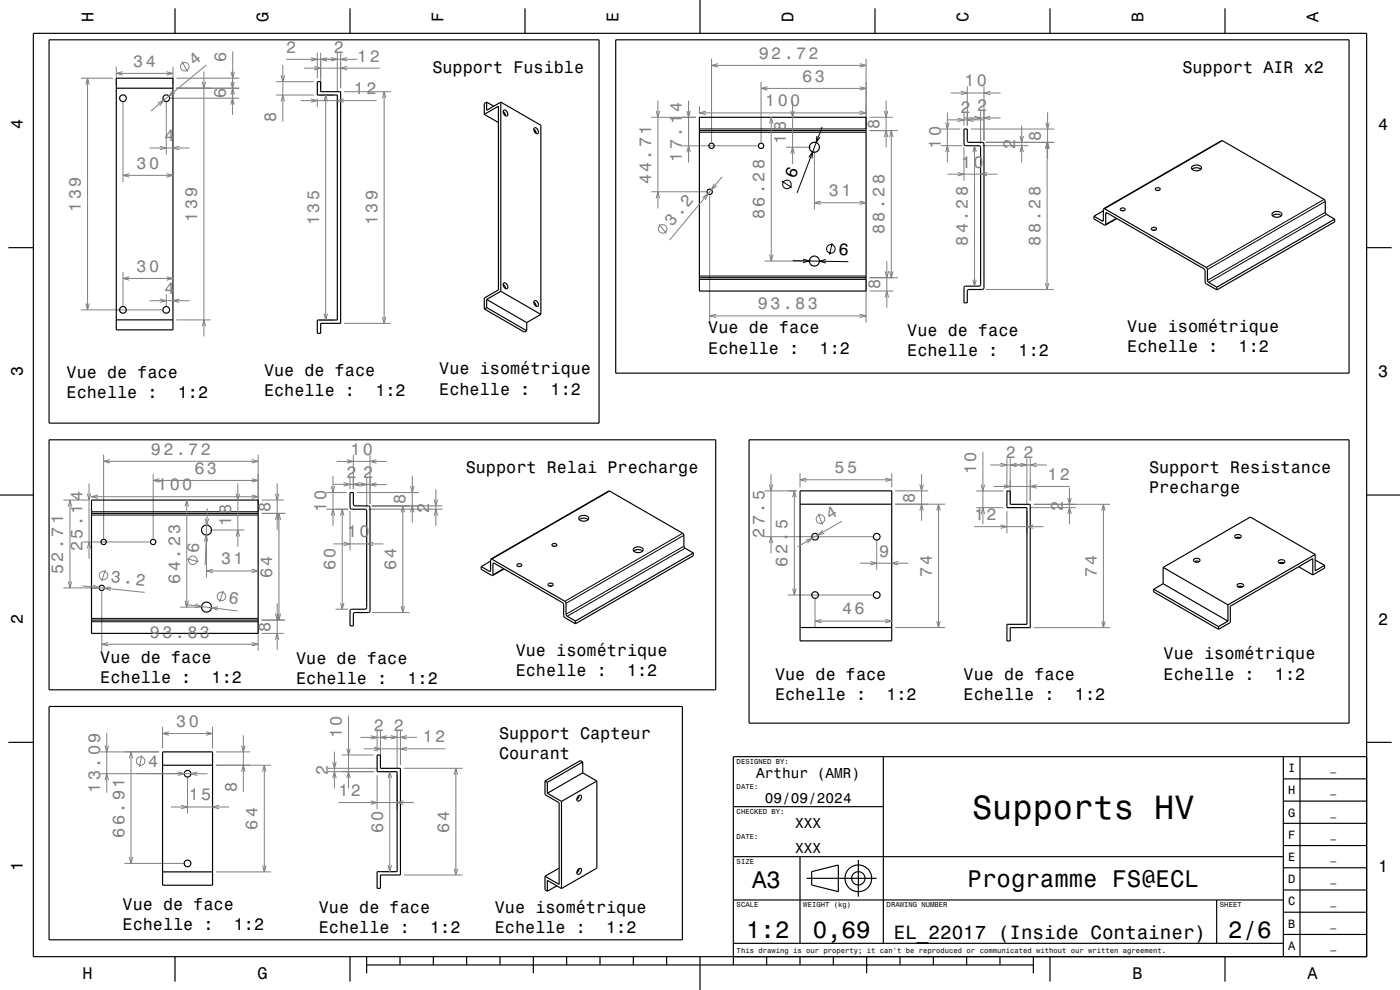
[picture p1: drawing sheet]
<svg xmlns="http://www.w3.org/2000/svg" width="420mm" height="297mm" viewBox="0 0 420 297" stroke-linecap="round" stroke-linejoin="round" font-family="sans-serif">
<g fill="none" stroke="#808080" stroke-width=".3">
<path d="M54.6 18.4l1.7 3.2M61.9 19.5l-16.6 13.8M69.8 15.4v16.1M84.9 19.5v17M93.3 17.3l1.9 .5-1.9 .5M94.3 19.9l1.9 .6-1.9 .5M95.2 15.8v7.7M96.2 15.8v10.7M98.1 17.3l-1.9 .5 1.9 .5M99.3 17.3l1.9 .5-1.9 .5M101.2 15.8v11.7M102.2 15.8v10.7"/>
<path d="M104.1 17.3l-1.9 .5 1.9 .5M104.1 19.9l-1.9 .6 1.9 .5M107.2 17.8h-21.4M213.5 17.6v25.1M213.5 19.6h46.3M215.4 19.1l-1.9 .5 1.9 .5M257.9 19.1l1.9 .5-1.9 .5M259.8 17.6v21M24.3 23.5h9.5M25.7 25.4l.6-1.9 .5 1.9M26.3 23.5v69.5M34.9 20v5.4"/>
<path d="M34.9 22h17M36.8 21.5l-1.9 .5 1.9 .5M36.9 30.5v24.1M47.3 30.9l1.8-.8-1.1 1.6M49.9 30.5v15.9M49.9 21.5l2 .5-2 .5M50.9 29.5h20.9M51.8 27.2l-1.1 1.6 1.8-.8M51.9 20v5.4M52.9 26.5h18.9M52.9 23.5h18.9M60.7 24.5l.5 2 .5-2"/>
<path d="M61.2 21.5v79.5M69.2 31.4l.6-1.9 .5 1.9M69.2 24.5l.6 2 .5-2M69.3 28.4l.5-1.9 .5 1.9M69.3 21.5l.5 2 .5-2M69.8 21.5v13M82.9 28.5h11.3M82.9 24.5h11.3M84.3 22.6l.6 1.9 .5-1.9M84.3 30.4l.6-1.9 .5 1.9M90.2 30.2h22.8M91.2 20.5h22.8"/>
<path d="M93.3 29.7l1.9 .5-1.9 .5M95.2 29.5v2.7M95.7 28.5h4.5M97.2 30.4l.5-1.9 .5 1.9M97.7 28.5v67.5M101.2 29.5v2.7M103.1 29.7l-1.9 .5 1.9 .5M103.2 27.5h14M114.7 29.4l.5-1.9 .6 1.9M115.2 27.5v69.5M195.4 35.2h13.4M196.9 33.2l.5 2 .5-2"/>
<path d="M197.4 30.2v32.3M206.1 33.2l.5 2 .5-2M206.6 30.2v18.6M209.8 31.9v2.2M209.8 33.9h50M211.8 33.4l-2 .5 2 .5M228.3 24.5v18.2M228.3 26.5h31.5M230.3 26l-2 .5 2 .5M230.9 37.1l.5-1.9 .5 1.9M231.4 35.2v43.1M237.3 33.2l.5 2 .5-2"/>
<path d="M237.8 30.2v19M257.9 26l1.9 .5-1.9 .5M257.9 33.4l1.9 .5-1.9 .5M260.9 39.2h8.5M260.9 35.2h6.9M265.3 33.2l.5 2 .5-2M265.8 30.2v14M267.4 39.2v44.1M282.2 38.7h5.9M283.7 36.8l.5 1.9 .5-1.9M284.2 36h11M284.2 33.7v15"/>
<path d="M285.2 27.9h15M287.3 35.4l1.9 .6-1.9 .5M288.3 27.4l1.9 .5-1.9 .5M289.2 34v3.7M289.2 35.4h11M290.2 25.9v11.8M291.2 38.7h25.1M292.1 35.4l-1.9 .6 1.9 .5M292.3 34.9l1.9 .5-1.9 .5M294.2 33.4v9.8M295.2 25.9v16.3M297.1 34.9l-1.9 .5 1.9 .5"/>
<path d="M297.1 27.4l-1.9 .5 1.9 .5M306.5 37.7v11M313.8 36.8l.5 1.9 .5-1.9M314.3 33.7v14M36.9 52.6h15M38.8 52.1l-1.9 .5 1.9 .5M44.9 44.4h12M47.9 43.9l2 .5-2 .5M49.9 52.1l2 .5-2 .5M53.8 43.9l-1.9 .5 1.9 .5M195.4 57.5h16.5M196.9 59.5l.5-2 .5 2"/>
<path d="M204.6 43.7h22.7M206.1 45.7l.5-2 .5 2M210.8 59.3l1.6-1.1-.8 1.8M212.9 58.6v38.2M214.3 55.1l-.9 1.8 1.6-1.1M216.6 53.1l-15.7 18.9M235.8 44.2h7.5M237.3 46.1l.5-1.9 .5 1.9M244.3 45.2v17.6M265.3 41.1l.5-1.9 .5 1.9M266.9 41.1l.5-1.9 .5 1.9M282.2 43.7h6.4"/>
<path d="M283.7 45.6l.5-1.9 .5 1.9M284.2 52.3h15M287.3 51.7l1.9 .6-1.9 .5M289.2 44.2v10.1M291.8 45.6l.6-1.9 .5 1.9M292.4 43.7v42.1M294.7 43.7h13.8M295.7 42.7h20.6M296.1 51.7l-1.9 .6 1.9 .5M306 40.8l.5 1.9 .5-1.9M306 45.6l.5-1.9 .5 1.9M313.6 44.6l.5-1.9 .5 1.9"/>
<path d="M313.8 44.6l.5-1.9 .5 1.9M314.1 42.7v44.1M197.7 67.3l2.2 2.8M229.4 78.3h13.9M230.9 76.4l.5 1.9 .5-1.9M244.3 60.8h15.5M246.3 60.3l-2 .5 2 .5M257.9 60.3l1.9 .5-1.9 .5M266.1 78.3v14M24.3 93h24.5M25.7 91l.6 2 .5-2M36.9 81.5v10.4"/>
<path d="M36.9 83.5h15M38.8 83l-1.9 .5 1.9 .6M44.9 90.2h12M47.9 89.7l2 .5-2 .5M49.9 88.2v3.7M49.9 83l2 .5-2 .6M52.9 96h10.3M53.8 89.7l-1.9 .5 1.9 .5M60.7 97.9l.5-1.9 .5 1.9M95.7 96h4.5M97.2 94.1l.5 1.9 .5-1.9M103.2 97h14"/>
<path d="M114.7 95.1l.5 1.9 .6-1.9M212.9 94.8h46.9M214.8 94.2l-1.9 .6 1.9 .5M257.9 94.2l1.9 .6-1.9 .5M259.8 83.9v12.9M260.9 83.3h8.5M260.9 87.3h7.2M265.5 89.2l.6-1.9 .5 1.9M265.5 81.4l.6 1.9 .5-1.9M266.9 81.4l.5 1.9 .5-1.9M291.8 83.9l.6 1.9 .5-1.9M295.7 86.8h20.4"/>
<path d="M313.6 84.9l.5 1.9 .5-1.9M31.1 136.4v25.1M31.1 138.4h46.3M33 137.9l-1.9 .5 1.9 .5M75.5 137.9l1.9 .5-1.9 .5M77.4 136.4v17.1M101 138.4h15M104.1 137.9l1.9 .5-1.9 .5M106 136.4v10.3M111 136.4v14.8M112.9 137.9l-1.9 .5 1.9 .5M294.9 135.5v21.8"/>
<path d="M297.1 139.5h17M300.1 139l2 .5-2 .5M302.1 137.5v8.8M303.1 137.5v12.8M305 139l-1.9 .5 1.9 .5M306.1 139l2 .5-2 .5M308.1 137.5v13.8M309.1 137.5v12.8M311 139l-1.9 .5 1.9 .5M19 150h7.4M20.5 152l.5-2 .5 2M21 150v26.4"/>
<path d="M26.2 148.1l.5 1.9 .5-1.9M26.7 145v22.6M27.4 149h50M29.4 148.5l-2 .5 2 .5M45.9 142.1v19.4M45.9 144.1h31.5M47.9 143.6l-2 .5 2 .5M55.5 152l.5-2 .6 2M56 150v32.1M61.6 155.6l.4 1.9 .6-1.9M62.2 152.5l-.7 17M63 159h10.4"/>
<path d="M70.8 148.1l.6 1.9 .5-1.9M71.4 145v19M75.5 143.6l1.9 .5-1.9 .5M75.5 148.5l1.9 .5-1.9 .5M78.5 154h7.2M78.5 150h6.6M82.6 148.1l.5 1.9 .6-1.9M82.6 156l.5-2 .6 2M83.1 145v14M83.2 156l.5-2 .5 2M83.7 154v32M97.9 152.8h6.6"/>
<path d="M97.9 147.8h6.1M99.4 145.8l.5 2 .5-2M99.4 154.7l.5-1.9 .5 1.9M99.9 142.8v15M100 145.3h11M102.2 154.7l.5-1.9 .5 1.9M102.7 152.8v30M103.1 144.8l1.9 .5-1.9 .5M105 143.3v3.4M105 153.3v11.9M105 145.4h11M107 147.8h18.7"/>
<path d="M107.9 144.8l-1.9 .5 1.9 .5M108.1 144.9l1.9 .5-1.9 .5M110 143.4v8.8M110.5 152.8h22.3M111.5 151.8h21.3M112.9 144.9l-1.9 .5 1.9 .5M120.3 153.7l.5-1.9 .6 1.9M120.8 151.8v32M123.2 145.8l.5 2 .5-2M123.2 153.7l.5-1.9 .5 1.9M123.7 142.8v14M130.2 149.8l.6 2 .5-2"/>
<path d="M130.2 154.7l.6-1.9 .5 1.9M130.8 146.8v11M229.3 147.3h9.7M230.8 145.3l.5 2 .5-2M231.3 142.3v23.7M237.8 149.2l.5-1.9 .5 1.9M238.3 147.3v31.2M240 141.9v4.3M240 143.9h27.5M242 143.4l-2 .5 2 .5M245.6 154.1l1.1 3.3M246.8 159.1l-1.4 1.4 1.9-.5"/>
<path d="M252.6 156.3l-13.3 7.7M265.6 143.4l1.9 .5-1.9 .5M267.5 141.9v4.3M268.6 151.3h15M268.6 147.3h9.9M276 153.2l.5-1.9 .5 1.9M276 145.3l.5 2 .5-2M276.5 142.3v14M281 153.2l.6-1.9 .5 1.9M281.6 151.3v37M292.2 158h20.9M292.9 152.3h8.1"/>
<path d="M292.9 147.3h8.1M294.4 154.2l.5-1.9 .5 1.9M294.4 145.4l.5 1.9 .5-1.9M298.1 145.9h22.9M300.1 157.5l2 .5-2 .5M301.1 145.4l2 .5-2 .6M302.1 153.3v6.7M308.1 153.3v6.7M309.1 152.3h13.8M310 157.5l-1.9 .5 1.9 .5M310.1 151.3h22.9M311 145.4l-1.9 .5 1.9 .6"/>
<path d="M320.3 149.4l.6 1.9 .5-1.9M320.3 154.2l.6-1.9 .5 1.9M320.9 146.3v11M330.5 153.2l.5-1.9 .5 1.9M331 151.3v37M19 176.4h10.5M20.5 174.4l.5 2 .5-2M24.7 162.6h20.2M24.8 175.8l18.6 1.9M26.2 164.5l.5-1.9 .5 1.9M27.9 175.6l1.8 .7-1.9 .3M30.5 177.4v17.9"/>
<path d="M31.6 171l-1.1 3.4M33.3 176.1l-2 .4 1.9 .7M56.1 167.7l3.5 .8M61.3 162.4l.6-1.9 .4 2M61.9 160.1v13.2M61.9 171.3h15.5M63.9 170.8l-2 .5 2 .5M67 177.2l-1.1 3.4M70.8 161l.6-2 .5 2M75.5 170.8l1.9 .5-1.9 .5M100 163.2h15M103.1 162.6l1.9 .6-1.9 .5"/>
<path d="M111.9 162.6l-1.9 .6 1.9 .5M229.3 161h32.7M230.8 162.9l.5-1.9 .5 1.9M236.3 178.5h25.7M237.8 176.6l.5 1.9 .5-1.9M241.7 162l2-.5-1.5 1.4M244.5 179.5v8.8M258 169h14.5M261.1 168.4l1.9 .6-1.9 .5M263 162.1v8.9M269.5 168.4l-2 .6 2 .5M30.5 193.3h46.9"/>
<path d="M32.5 192.8l-2 .5 2 .5M54 182.1h6.9M55.5 181.3l15.8 2M55.5 180.2l.5 1.9 .6-1.9M58.6 181.2l1.9 .7-2 .3M65.4 182l-2 .3 1.9 .8M75.5 192.8l1.9 .5-1.9 .5M77.4 186.6v8.7M78.5 186h7.2M78.5 190h6.6M82.6 184.1l.5 1.9 .6-1.9M82.6 191.9l.5-1.9 .6 1.9"/>
<path d="M83.1 181v14M83.2 184.1l.5 1.9 .5-1.9M100.7 182.8h3.8M102.2 180.8l.5 2 .5-2M111.5 183.8h11.3M120.3 181.8l.5 2 .6-2M244.5 186.3h23M246.5 185.8l-2 .5 2 .6M265.6 185.8l1.9 .5-1.9 .6M268.6 188.3h15M281 186.3l.6 2 .5-2M310.1 188.3h22.9"/>
<path d="M330.5 186.4l.5 1.9 .5-1.9M32 219.9v17.9M48.8 218.1v6.4M50.7 219.5l-1.9 .6 1.9 .5M61.8 219.5l2 .6-2 .5M63.8 218.1v6.4M104.6 214.7v21.8M113.1 219.2v6.3M114.1 219.2v10.3M119.1 219.2v11.3M120.1 219.2v10.3M30 232.1h25.2"/>
<path d="M30 225.6h17.7M31.5 223.6l.5 2 .5-2M31.5 234l.5-1.9 .5 1.9M38.8 227.5l.5-1.9 .5 1.9M39.3 225.6v33.4M40.9 232.1h21.4M42.5 226.6l-.7 3.5M48.8 220.1h15M53.3 231.6l2 .5-2 .5M56.3 233.2v10.9M59.2 231.6l-1.9 .5 1.9 .5M64.8 225.6h10.2"/>
<path d="M64.8 229.6h16.5M72.5 223.6l.5 2 .5-2M72.5 231.5l.5-1.9 .5 1.9M73 220.6v17M78.8 231.5l.5-1.9 .5 1.9M79.3 229.6v32M98.3 231.5h13.8M98.3 230.5h14.8M99.8 228.6l.5 1.9 .5-1.9M99.8 233.4l.5-1.9 .5 1.9M100.3 225.5v11M102.6 226.5h9.5"/>
<path d="M104 233.4l.6-1.9 .5 1.9M104 224.6l.6 1.9 .5-1.9M108.1 221.2h11M109.1 224.7h24.5M111.2 220.7l1.9 .5-1.9 .5M112.2 224.1l1.9 .6-1.9 .5M113.1 232.5v10.3M114.1 221.2h11M114.9 231.5h3.2M116.1 220.7l-2 .5 2 .5M116.4 233.4l.5-1.9 .5 1.9M116.9 231.5v30"/>
<path d="M117.2 220.7l1.9 .5-1.9 .5M119.1 232.5v10.3M121.2 230.5h17.6M122.1 220.7l-2 .5 2 .5M122.1 224.1l-2 .6 2 .5M136.2 232.4l.6-1.9 .5 1.9M136.8 230.5v32M37.3 259h17.9M38.8 257.1l.5 1.9 .5-1.9M51.3 242.1h17.5M54.3 241.6l2 .5-2 .5M65.7 241.6l-1.9 .5 1.9 .5"/>
<path d="M78.8 259.6l.5 2 .5-2M101.6 240.8h22.5M111.2 240.2l1.9 .6-1.9 .5M116.4 259.6l.5 1.9 .5-1.9M121.1 240.2l-2 .6 2 .5M64.8 261.6h16.5M114.9 261.5h3.2M121.2 262.5h17.6M136.2 260.6l.6 1.9 .5-1.9"/>
<circle cx="55.4" cy="20" r="1.28"/>
<circle cx="198.8" cy="68.7" r="1.28"/>
<circle cx="246.1" cy="155.8" r="1.28"/>
<circle cx="31.1" cy="172.7" r="1.28"/>
<circle cx="57.8" cy="168.1" r="1.28"/>
<circle cx="66.4" cy="178.9" r="1.28"/>
<circle cx="42.2" cy="228.3" r="1.28"/>
</g>
<g fill="none" stroke="#000" stroke-width=".35">
<path d="M10 10h400v277h-400zM14.7 11.9h165v115h-165zM52.5 2.5v7.5M105 2.5v7.5M157.5 2.5v7.5M184.7 11.9h220v100h-220zM210 0v10M262.5 2.5v7.5M315 2.5v7.5M367.5 2.5v7.5M34.9 26.5h17M34.9 23.5h17v75.5h-17z"/>
<path d="M95.2 24.5h1v3h6v69.5h-6v3h-1v-4h6v-67.5h-6zM145.3 34.3l4.2-2.4v55.1l-4.2 2.4v3.3M145.3 34.3l4.2 2.5M146 30.6l2.1 1.3M146 30.6v2.5l4.2-2.5M146 30.6l-.7 .4v3.3M150.2 30.6l12.1 7v56.7M150.2 30.6v56.8M150.9 33.5l.6 .6 .2 .6M151 33.1a1.04 1.04 0 0 1 1.2 .5 1.04 1.04 0 0 1-.1 1.2 1.26 1.26 0 0 1-1.1-1.7zM160.1 38.8l.6 .6 .1 .6M160.2 38.4a1.04 1.04 0 0 1 1.1 .5 1.04 1.04 0 0 1 0 1.2 1.26 1.26 0 0 1-1.1-1.7z"/>
<path d="M160.6 39.3l-.3 .2M209.8 35.2h50v52.1h-50zM209.8 39.2h50M289.2 38.7h1v3.5l.2 .4 4.3 .1 .5 .5v43.2l-.5 .4-4.2 .1-.3 .4v3.5h-1l.1-4.7 .4-.3h4l.5-.4v-41.2l-.5-.5h-4l-.5-.3zM346.6 56.6a.73 .73 0 0 1 .8-.4 .73 .73 0 0 1 .6 .7 .75 .75 0 0 1-.8 .3 .75 .75 0 0 1-.6-.6zM347.1 57.1h.5M357.6 50.8l1.3-.5 1.4 .5M357.6 49.9a1.83 1.83 0 0 1 2.8 .5 1.72 1.72 0 0 1-3 0zM2.5 74.3h7.5M328.2 64.9v.8l3.4 1.8M331 63.2l-2.8 1.7M331.1 62.6l-.2 3.7-2.7-1.4"/>
<path d="M331.1 62.6l30.8 17.7 .3 .5 .1 3.5 .3 .4 2.5 1.5M331.1 62.6l35.5-20.4 30.6 17.6 .4 .6v3.5l.3 .4 2.5 1.4M331.6 67.5l.1-3.4 .2-.3 29.3 16.8 .3 .7 .2 3.6 3.4 2.1M335.1 65.6l-3.5 1.9M336.1 62.6a.73 .73 0 0 1 .8-.3 .73 .73 0 0 1 .6 .7 .75 .75 0 0 1-.8 .3 .75 .75 0 0 1-.6-.7zM336.6 63.2h.5M345.5 68.4a.84 .84 0 0 1 .8-.2 .84 .84 0 0 1 .6 .6 .9 .9 0 0 1-1.5-.2zM345.8 69.1h.8M381.8 64.7l1.2-.4 1.4 .4M381.8 63.9a1.83 1.83 0 0 1 2.8 .4 1.72 1.72 0 0 1-3 0zM400.4 65.7l-35.3 20.5M400.4 65.7v.9l-35.3 20.4"/>
<path d="M410 74.3h7.5M34.9 96h17M145.3 92.7l12 6.9 .7-.4M146 89.8v2.5M146 92.3l12 6.9M146 89.8l12 7M146 92.3l-.7 .4M150.2 87.4l12.1 6.9M150.2 87.4l-4.2 2.4M150.9 85.3l.6 .6 .2 .7M151 85a1.04 1.04 0 0 1 1.2 .4 1.04 1.04 0 0 1-.1 1.2 1.26 1.26 0 0 1-1.1-1.6zM158 96.8v2.4"/>
<path d="M160.1 90.6l.6 .6 .1 .7M160.2 90.3a1.04 1.04 0 0 1 1.1 .5 1.04 1.04 0 0 1 0 1.2 1.26 1.26 0 0 1-1.1-1.7zM162.3 94.3l-4.3 2.5M209.8 83.3h50M365.1 86.2v.8M14.7 131.9h200v75h-200zM224.7 131.9h180v85h-180zM0 148.5h10M27.4 150h50v40h-50zM27.4 154h50M105 147.8h1v3.5l.2 .4 4.4 .1 .4 .5v31l-.5 .5h-4.2l-.3 .4v3.6h-1l.1-4.8 .4-.2h4l.5-.5v-29l-.4-.5-4.4-.1-.2-.4zM173.8 155.9l1.2-.5 1.4 .5"/>
<path d="M173.8 155.1a1.83 1.83 0 0 1 2.8 .4 1.72 1.72 0 0 1-3 0zM240 151.3h27.5M240 147.3h27.5v45h-27.5zM302.1 147.3h1v4h6v37h-6v4h-1v-5h6v-35h-6zM410 148.5h10M144.4 170v.8l3.4 1.9M147.2 168.3l-2.8 1.7M147.3 167.7l-.2 3.7-2.7-1.4M147.3 167.7l22.2 12.7 .3 .6 .2 3.7 2.6 1.6M147.8 172.7l.1-3.5 .2-.3 20.7 11.9 .3 .6 .2 3.7 3.3 2M151.2 170.7l-3.4 2M155.1 169.4a.73 .73 0 0 1 .8-.3 .73 .73 0 0 1 .6 .6 .75 .75 0 0 1-.8 .3 .75 .75 0 0 1-.6-.6z"/>
<path d="M155.6 170h.5M164.5 175.2a.84 .84 0 0 1 .8-.3 .84 .84 0 0 1 .6 .7 .9 .9 0 0 1-1.5-.3zM164.8 175.8h.7M165.6 163.3a.73 .73 0 0 1 .8-.3 .73 .73 0 0 1 .6 .7 .75 .75 0 0 1-.8 .3 .75 .75 0 0 1-.6-.7zM166.1 163.9h.5M190.1 165.3l1.3-.4 1.4 .4M190.2 164.5a1.73 1.73 0 0 1 2.7 .6 1.77 1.77 0 0 1-2.9-.2zM208 165.9l-2.7-1.6-.1-3.7-.4-.6-22.1-12.7-35.4 20.4M208 165.9l-35.4 20.4M208 165.9v.8l-35.4 20.4M346.1 176.8l19.5 11.2M346.1 176.8v.8l19.5 11.2"/>
<path d="M348.9 170.2l19.5 11.3M348.9 175.1l-2.8 1.7M348.9 175.1l19.5 11.2M348.9 170.2v4.9M358.1 167.9a1.16 1.16 0 0 1 1.9 .2 1.11 1.11 0 0 1-1 .6 1.11 1.11 0 0 1-1-.7zM358.3 168.5l.8-.2 .6 .2M370.6 160.6l.3-.2a.85 .85 0 0 1 1-.1 .85 .85 0 0 1 .4 .9 1.15 1.15 0 0 1-1.9-.3zM370.7 161.3l.7-.1 .7 .1M371.3 175.3a.99 .99 0 0 1 1.1-.3 .99 .99 0 0 1 .6 .8 1 1 0 0 1-1 .5 1 1 0 0 1-.8-.9zM371.4 176l.7-.1 .7 .1M383.7 168.2l.3-.2a.85 .85 0 0 1 1-.1 .85 .85 0 0 1 .4 .8 1.16 1.16 0 0 1-1.9-.3zM383.8 168.9l.7-.2 .7 .2"/>
<path d="M389.6 170l4.2 2.5M393.8 172.5v-4.9l-24.7 14.3v4.9l-3.5 2M394.6 166.3l-19.5-11.2-26.2 15.1M394.6 166.3l-26.2 15.2M394.6 166.3v4.9l2.8-1.6M394.6 168l2.8 1.6M397.4 169.6v.8l-3.6 2.1M27.4 186h50M172.6 186.3v.8M240 188.3h27.5M365.6 188v.8M368.4 186.3l-2.8 1.7"/>
<path d="M368.4 181.5v4.8M14.7 211.9h190v70h-190zM2.5 222.7h7.5M48.8 229.6h15M48.8 225.6h15v40h-15zM113.1 226.5h1v4h6v32h-6v4h-1v-5h6v-30h-6zM163.5 234.3v4.1l4.2 2.4v24.5l-4.2-2.4M163.5 234.3l.7 .4M164.2 234.7v3.3M164.2 238l4.3 2.4M173.4 238.9a.59 .59 0 0 1 1-.3 .59 .59 0 0 1-.1 1 .76 .76 0 0 1-1.2 .5v-.6zM173.8 238.6l-.3 .8-.5 .5"/>
<path d="M174.8 228.6l-10.6 6.1M174.8 228.6v3.3M174.8 231.9l-10.6 6.1M174.8 228.6l-.7-.4-10.6 6.1M174.8 231.9l4.3 2.4M179.1 234.3l-10.6 6.1M179.1 234.3v26.1l-10.6 6.2M265 227v56M385 233.7h25M385 227v60M390 227v60M410 222.7h7.5"/>
<path d="M410 227h-190v62.5M168.5 240.4v26.2M220 257h165M220 242h45M240 257v26M257.5 258v11M385 253.7h25M385 247h25M385 240.3h25M48.8 261.6h15M163.5 262.9v4.1l.7 .4M167 265.7l-2.8 1.7"/>
<path d="M167.7 260.4l-4.2 2.5M168.5 266.6l-4.3-2.5v3.3M173.4 260.9a.59 .59 0 0 1 1-.3 .59 .59 0 0 1-.1 1 .76 .76 0 0 1-1.2 .5v-.6zM173.8 260.6l-.3 .7-.5 .5M220 270h165M242 263.5h21M243.5 261.5l8-2v8l-8-2zM365 270v13M385 273.7h25M385 267h25M385 260.3h25M52.5 287v7.5"/>
<path d="M105 287v7.5M110 287v5M110 289.5h200M120 287v2.5M130 287v2.5M140 287v2.5M150 287v2.5M160 287v5M170 287v2.5M180 287v2.5M190 287v2.5M200 287v2.5"/>
<path d="M210 287v10M220 283h165M230 287v2.5M240 287v2.5M250 287v2.5M260 287v5M270 287v2.5M280 287v2.5M290 287v2.5M300 287v2.5M310 287v5M315 287v7.5"/>
<path d="M367.5 287v7.5M385 280.3h25"/>
<circle cx="36.9" cy="29.5" r="1"/>
<circle cx="49.9" cy="29.5" r="1"/>
<circle cx="212.9" cy="57.5" r=".8"/>
<circle cx="213.5" cy="43.7" r=".8"/>
<circle cx="228.3" cy="43.7" r=".8"/>
<circle cx="244.3" cy="44.2" r="1.5"/>
<circle cx="244.3" cy="78.3" r="1.5"/>
<circle cx="36.9" cy="93" r="1"/>
<circle cx="49.9" cy="93" r="1"/>
<circle cx="61.9" cy="159" r="1.5"/>
<circle cx="30.5" cy="176.4" r=".8"/>
<circle cx="31.1" cy="162.6" r=".8"/>
<circle cx="45.9" cy="162.6" r=".8"/>
<circle cx="244.5" cy="178.5" r="1"/>
<circle cx="244.5" cy="161" r="1"/>
<circle cx="263" cy="178.5" r="1"/>
<circle cx="263" cy="161" r="1"/>
<circle cx="61.9" cy="182.1" r="1.5"/>
<circle cx="56.3" cy="232.1" r="1"/>
<circle cx="56.3" cy="259" r="1"/>
<circle cx="257.5" cy="263.5" r="2"/>
<circle cx="257.5" cy="263.5" r="4"/>
</g>
<g fill="none" stroke="#000" stroke-width=".3">
<path d="M209.8 39.7h50M209.8 38.7h50M246.6 38.1l-7.5 19.8M234.6 54.4l3 1.9M242.6 47.2l1.2-1.6-.2 2M245.1 40.8l-.2 2 1.1-1.6M366.7 42.2l-35.3 20.4M397.2 59.8l-35.3 20.4M237.8 78.2l16.7 .3M240.9 77.7l1.9 .6-1.9 .5M247.8 77.9l-2 .4 1.9 .6M249.6 72.9l-.7 3.5"/>
<path d="M331 66.1l-.3 .2M332.1 63.8l-.4 .3M334.9 65.5l-3.2 1.8M397.6 60.4l-35.4 20.4M397.6 63.7l-35.4 20.4M397.9 64.3l-35.3 20.4M209.8 82.8h50M209.8 83.8h50M27.4 154.5h50M27.4 153.5h50M182.9 147.3l-35.4 20.4M204.8 160l-35.3 20.4"/>
<path d="M147.2 171.2l-.4 .2M148.2 169l-.3 .2M151.1 170.6l-3.2 1.8M205.2 160.6l-35.4 20.4M205.2 163.9l-35.4 20.4M205.5 164.5l-35.3 20.4M27.4 185.5h50M27.4 186.5h50"/>
<circle cx="236.1" cy="55.3" r="1.28"/>
<circle cx="249.3" cy="74.7" r="1.28"/>
</g>
<text font-size="10.1" x="291.6" y="245.7">Supports HV</text>
<g font-size="7.2">
<text x="225.7" y="266.3">A3</text>
<text x="290.3" y="266.1">Programme FS@ECL</text>
<text x="223.8" y="281.3">1:2</text>
<text x="243.8" y="281.3">0,69</text>
<text x="368.5" y="281.3">2/6</text>
</g>
<text font-size="5.8" x="268.2" y="281.6">EL_22017 (Inside Container)</text>
<g font-size="5.1" fill="#808080">
<text x="58.3" y="19.9" transform="rotate(-40 58.3 19.9)">4</text>
<text x="201.6" y="68" transform="rotate(-50 201.6 68)">3.2</text>
<text x="249" y="156.1" transform="rotate(-30 249 156.1)">4</text>
</g>
<g font-size="5">
<text x="28.1" y="6.5" transform="rotate(-90 28.1 6.5)">H</text>
<text x="80.6" y="6.5" transform="rotate(-90 80.6 6.5)">G</text>
<text x="133.1" y="6.5" transform="rotate(-90 133.1 6.5)">F</text>
<text x="185.6" y="6.5" transform="rotate(-90 185.6 6.5)">E</text>
<text x="238.1" y="6.5" transform="rotate(-90 238.1 6.5)">D</text>
<text x="290.6" y="6.5" transform="rotate(-90 290.6 6.5)">C</text>
<text x="343.1" y="6.5" transform="rotate(-90 343.1 6.5)">B</text>
<text x="395.6" y="6.5" transform="rotate(-90 395.6 6.5)">A</text>
<text x="129.7" y="21.8">Support Fusible</text>
<text x="354.7" y="21.8">Support AIR x2</text>
<text x="6.8" y="38.7" transform="rotate(-90 6.8 38.7)">4</text>
<text x="413.5" y="39">4</text>
<text x="238.5" y="53.8" transform="rotate(-69 238.5 53.8)">6</text>
<text x="251.5" y="76.5" transform="rotate(1 251.5 76.5)">6</text>
<text x="212.5" y="100">Vue de face</text>
<text x="272.2" y="100.7">Vue de face</text>
<text x="338.2" y="99.6">Vue isométrique</text>
<text x="212.5" y="106.1">Echelle :</text>
<text x="245.9" y="106.1">1:2</text>
<text x="272.2" y="106.8">Echelle :</text>
<text x="305.6" y="106.8">1:2</text>
<text x="338.2" y="105.6">Echelle :</text>
<text x="371.6" y="105.6">1:2</text>
<text x="6.8" y="112.9" transform="rotate(-90 6.8 112.9)">3</text>
<text x="20" y="113.3">Vue de face</text>
<text x="79.2" y="112.8">Vue de face</text>
<text x="131.8" y="112.3">Vue isométrique</text>
<text x="413.5" y="113.2">3</text>
<text x="20" y="119.4">Echelle :</text>
<text x="53.4" y="119.4">1:2</text>
<text x="79.2" y="118.9">Echelle :</text>
<text x="112.6" y="118.9">1:2</text>
<text x="131.8" y="118.4">Echelle :</text>
<text x="165.2" y="118.4">1:2</text>
<text x="139.7" y="141.8">Support Relai Precharge</text>
<text x="344.7" y="141.8">Support Resistance</text>
<text x="344.7" y="147.8">Precharge</text>
<text x="6.8" y="187.1" transform="rotate(-90 6.8 187.1)">2</text>
<text x="413.5" y="187.4">2</text>
<text x="154.7" y="196.8">Vue isométrique</text>
<text x="349.1" y="197.8">Vue isométrique</text>
<text x="30.1" y="198.8">Vue de face</text>
<text x="88.8" y="199.1">Vue de face</text>
<text x="154.7" y="202.8">Echelle :</text>
<text x="188.1" y="202.8">1:2</text>
<text x="232.5" y="203.9">Vue de face</text>
<text x="289.1" y="203.9">Vue de face</text>
<text x="349.1" y="203.9">Echelle :</text>
<text x="382.5" y="203.9">1:2</text>
<text x="30.1" y="204.9">Echelle :</text>
<text x="63.5" y="204.9">1:2</text>
<text x="88.8" y="205.1">Echelle :</text>
<text x="122.2" y="205.1">1:2</text>
<text x="232.5" y="209.9">Echelle :</text>
<text x="265.9" y="209.9">1:2</text>
<text x="289.1" y="210">Echelle :</text>
<text x="322.5" y="210">1:2</text>
<text x="149.7" y="221.8">Support Capteur</text>
<text x="149.7" y="227.8">Courant</text>
<text x="6.8" y="261.3" transform="rotate(-90 6.8 261.3)">1</text>
<text x="413.5" y="261.6">1</text>
<text x="36.8" y="272.9">Vue de face</text>
<text x="95.6" y="273.9">Vue de face</text>
<text x="148.5" y="273.9">Vue isométrique</text>
<text x="36.8" y="279">Echelle :</text>
<text x="70.2" y="279">1:2</text>
<text x="95.6" y="279.9">Echelle :</text>
<text x="129" y="279.9">1:2</text>
<text x="148.5" y="279.9">Echelle :</text>
<text x="181.9" y="279.9">1:2</text>
<text x="24.7" y="293.8">H</text>
<text x="77.2" y="293.8">G</text>
<text x="339.7" y="293.8">B</text>
<text x="392.2" y="293.8">A</text>
</g>
<g font-size="5" fill="#808080">
<text x="85.8" y="15.8">2</text>
<text x="100.2" y="15.8">2</text>
<text x="227.7" y="17.6">92.72</text>
<text x="40" y="20">34</text>
<text x="67.8" y="18.5" transform="rotate(-90 67.8 18.5)">6</text>
<text x="107.2" y="18.5">12</text>
<text x="67.8" y="29.5" transform="rotate(-90 67.8 29.5)">6</text>
<text x="106.2" y="28.2">12</text>
<text x="240.7" y="24.5">63</text>
<text x="289.3" y="25.9">10</text>
<text x="229.6" y="31.9">100</text>
<text x="288.2" y="34">2</text>
<text x="293.2" y="33.4">2</text>
<text x="82.9" y="36.5" transform="rotate(-90 82.9 36.5)">8</text>
<text x="263.8" y="38.7" transform="rotate(-90 263.8 38.7)">8</text>
<text x="49.4" y="42.4">4</text>
<text x="235.8" y="43.1" transform="rotate(-90 235.8 43.1)">18</text>
<text x="282.2" y="44.6" transform="rotate(-90 282.2 44.6)">10</text>
<text x="304.5" y="44.7" transform="rotate(-90 304.5 44.7)">2</text>
<text x="312.3" y="42.2" transform="rotate(-90 312.3 42.2)">8</text>
<text x="41" y="50.6">30</text>
<text x="204.6" y="48.5" transform="rotate(-90 204.6 48.5)">17.14</text>
<text x="288.3" y="50.3">10</text>
<text x="195.4" y="55.3" transform="rotate(-90 195.4 55.3)">44.71</text>
<text x="248.7" y="58.8">31</text>
<text x="24.3" y="63.5" transform="rotate(-90 24.3 63.5)">139</text>
<text x="229.4" y="65.7" transform="rotate(-90 229.4 65.7)">86.28</text>
<text x="59.2" y="66.5" transform="rotate(-90 59.2 66.5)">139</text>
<text x="95.7" y="67.5" transform="rotate(-90 95.7 67.5)">135</text>
<text x="113.2" y="67.5" transform="rotate(-90 113.2 67.5)">139</text>
<text x="265.4" y="70.2" transform="rotate(-90 265.4 70.2)">88.28</text>
<text x="290.4" y="73.8" transform="rotate(-90 290.4 73.8)">84.28</text>
<text x="312.1" y="73.8" transform="rotate(-90 312.1 73.8)">88.28</text>
<text x="41" y="81.5">30</text>
<text x="49.4" y="88.2">4</text>
<text x="264.1" y="86.8" transform="rotate(-90 264.1 86.8)">8</text>
<text x="227.4" y="92.8">93.83</text>
<text x="45.3" y="136.4">92.72</text>
<text x="105.1" y="136.4">10</text>
<text x="301.7" y="137.5">2</text>
<text x="307.1" y="137.5">2</text>
<text x="58.3" y="142.1">63</text>
<text x="104" y="143.3">2</text>
<text x="109" y="143.4">2</text>
<text x="250.4" y="141.9">55</text>
<text x="292.9" y="142.3" transform="rotate(-90 292.9 142.3)">10</text>
<text x="314.2" y="143.9">12</text>
<text x="47.2" y="147">100</text>
<text x="81.1" y="153.5" transform="rotate(-90 81.1 153.5)">8</text>
<text x="97.9" y="153.6" transform="rotate(-90 97.9 153.6)">10</text>
<text x="121.7" y="151.3" transform="rotate(-90 121.7 151.3)">8</text>
<text x="128.8" y="153.8" transform="rotate(-90 128.8 153.8)">2</text>
<text x="274.5" y="150.8" transform="rotate(-90 274.5 150.8)">8</text>
<text x="292.2" y="156">12</text>
<text x="318.9" y="153.3" transform="rotate(-90 318.9 153.3)">2</text>
<text x="69.4" y="157.9" transform="rotate(-90 69.4 157.9)">18</text>
<text x="104.1" y="161.2">10</text>
<text x="229.3" y="161.3" transform="rotate(-90 229.3 161.3)">27.5</text>
<text x="24.7" y="165.3" transform="rotate(-90 24.7 165.3)">25.14</text>
<text x="59.7" y="165.9" transform="rotate(-88 59.7 165.9)">6</text>
<text x="263.8" y="167">9</text>
<text x="19" y="172.2" transform="rotate(-90 19 172.2)">52.71</text>
<text x="66.3" y="169.3">31</text>
<text x="81.7" y="173.4" transform="rotate(-90 81.7 173.4)">64</text>
<text x="100.7" y="171.1" transform="rotate(-90 100.7 171.1)">60</text>
<text x="118.8" y="171.1" transform="rotate(-90 118.8 171.1)">64</text>
<text x="236.3" y="170" transform="rotate(-90 236.3 170)">62.5</text>
<text x="279.6" y="173.1" transform="rotate(-90 279.6 173.1)">74</text>
<text x="329" y="173.2" transform="rotate(-90 329 173.2)">74</text>
<text x="33.1" y="174.6" transform="rotate(6 33.1 174.6)">3.2</text>
<text x="54" y="175.1" transform="rotate(-90 54 175.1)">64.23</text>
<text x="68.5" y="180.9" transform="rotate(7 68.5 180.9)">6</text>
<text x="252.6" y="184.3">46</text>
<text x="45" y="191.3">93.83</text>
<text x="81.1" y="189.5" transform="rotate(-90 81.1 189.5)">8</text>
<text x="52.9" y="218.1">30</text>
<text x="102.6" y="221.5" transform="rotate(-90 102.6 221.5)">10</text>
<text x="112.1" y="219.2">2</text>
<text x="118.1" y="219.2">2</text>
<text x="126.8" y="222.7">12</text>
<text x="44.5" y="230.1">4</text>
<text x="98.3" y="232.5" transform="rotate(-90 98.3 232.5)">2</text>
<text x="30" y="237.8" transform="rotate(-90 30 237.8)">13.09</text>
<text x="71" y="237.6" transform="rotate(-90 71 237.6)">8</text>
<text x="101.6" y="238.8">12</text>
<text x="56.6" y="240.1">15</text>
<text x="37.3" y="251.3" transform="rotate(-90 37.3 251.3)">66.91</text>
<text x="77.3" y="249" transform="rotate(-90 77.3 249)">64</text>
<text x="114.9" y="249.9" transform="rotate(-90 114.9 249.9)">60</text>
<text x="134.8" y="249.9" transform="rotate(-90 134.8 249.9)">64</text>
</g>
<g font-size="4.3">
<text x="226.9" y="233.5">Arthur (AMR)</text>
<text x="229.5" y="241">09/09/2024</text>
<text x="238.6" y="248.5">XXX</text>
<text x="238.6" y="256">XXX</text>
</g>
<g font-size="3.6">
<text x="386.4" y="231.6">I</text>
<text x="386.4" y="238.3">H</text>
<text x="386.4" y="245">G</text>
<text x="386.4" y="251.6">F</text>
<text x="386.4" y="258.3">E</text>
<text x="386.4" y="265">D</text>
<text x="386.4" y="271.6">C</text>
<text x="386.4" y="278.3">B</text>
<text x="386.4" y="285">A</text>
</g>
<g font-size="2.9">
<text x="399.1" y="231.4">_</text>
<text x="399.1" y="238">_</text>
<text x="399.1" y="244.7">_</text>
<text x="399.1" y="251.4">_</text>
<text x="399.1" y="258">_</text>
<text x="399.1" y="264.7">_</text>
<text x="399.1" y="271.4">_</text>
<text x="399.1" y="278">_</text>
<text x="399.1" y="284.7">_</text>
</g>
<g font-size="2.2">
<text x="221" y="229.1">DESIGNED BY:</text>
<text x="221" y="236.6">DATE:</text>
<text x="221" y="244.1">CHECKED BY:</text>
<text x="221" y="251.6">DATE:</text>
<text x="221" y="259.1">SIZE</text>
<text x="221" y="272.1">SCALE</text>
<text x="241" y="272.1">WEIGHT (kg)</text>
<text x="266" y="272.1">DRAWING NUMBER</text>
<text x="366" y="272.1">SHEET</text>
<text x="221" y="285.8">This drawing is our property; it can't be reproduced or communicated without our written agreement.</text>
</g>
</svg>
